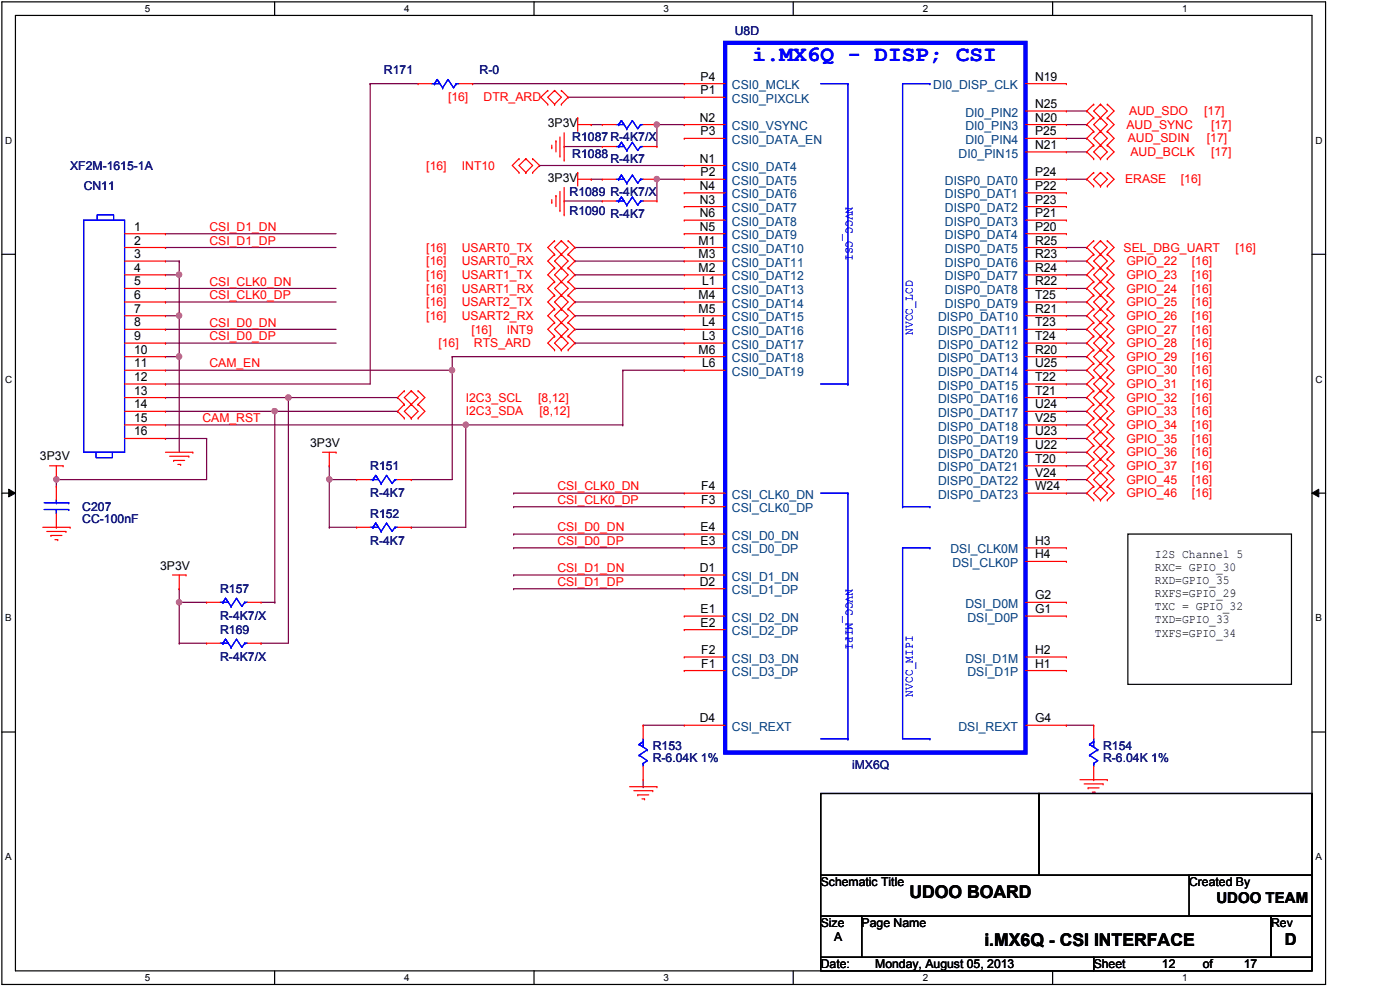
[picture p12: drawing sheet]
<svg xmlns="http://www.w3.org/2000/svg" width="297mm" height="210mm" viewBox="0 0 297 210" stroke-linecap="round" stroke-linejoin="round" font-family="sans-serif">
<path d="M.4 .4h280.8v208.4h-280.8zM3.3 3.3h275v202.6h-275z" fill="none" stroke="#000" stroke-width=".25"/>
<g fill="#fff">
<path d="M30.7 .7h1.2v2.3h-1.2z"/>
<path d="M30.7 206.2h1.2v2.4h-1.2z"/>
</g>
<path d="M58.3 .4v2.9M58.3 205.9v2.9" fill="none" stroke="#000" stroke-width=".25"/>
<g fill="#fff">
<path d="M85.7 .7h1.2v2.3h-1.2z"/>
<path d="M85.7 206.2h1.2v2.4h-1.2z"/>
</g>
<path d="M113.3 .4v2.9M113.3 205.9v2.9" fill="none" stroke="#000" stroke-width=".25"/>
<g fill="#fff">
<path d="M140.8 .7h1.1v2.3h-1.1z"/>
<path d="M140.8 206.2h1.1v2.4h-1.1z"/>
</g>
<path d="M168.3 .4v2.9M168.3 205.9v2.9" fill="none" stroke="#000" stroke-width=".25"/>
<g fill="#fff">
<path d="M195.7 .7h1.2v2.3h-1.2z"/>
<path d="M195.7 206.2h1.2v2.4h-1.2z"/>
</g>
<path d="M223.3 .4v2.9M223.3 205.9v2.9" fill="none" stroke="#000" stroke-width=".25"/>
<g fill="#fff">
<path d="M250.8 .7h1.1v2.3h-1.1z"/>
<path d="M250.8 206.2h1.1v2.4h-1.1z"/>
<path d="M1.1 28.6h1.5v2.3h-1.5z"/>
<path d="M279.1 28.6h1.4v2.3h-1.4z"/>
<path d="M1.1 79.3h1.5v2.3h-1.5z"/>
<path d="M279.1 79.3h1.4v2.3h-1.4z"/>
</g>
<path d="M.4 53.9h2.9M278.3 53.9h2.9" fill="none" stroke="#000" stroke-width=".25"/>
<g fill="#fff">
<path d="M1.1 129.9h1.4v2.4h-1.4z"/>
<path d="M279.1 129.9h1.3v2.4h-1.3z"/>
</g>
<path d="M.4 104.6h2.9M278.3 104.6h2.9" fill="none" stroke="#000" stroke-width=".25"/>
<path d="M1.8 103.8l1.5 .8-1.5 .8zM278.3 104.6l1.5-.8v1.6z" fill="#000"/>
<path d="M1.8 103.8l1.5 .8-1.5 .8zM278.3 104.6l1.5-.8v1.6z" fill="none" stroke="#000" stroke-width=".21"/>
<g fill="#fff">
<path d="M1.1 180.6h1.4v2.3h-1.4z"/>
<path d="M279.1 180.6h1.3v2.3h-1.3z"/>
</g>
<path d="M239.3 113.3h34.7v31.9h-34.7zM.4 155.3h2.9M278.3 155.3h2.9" fill="none" stroke="#000" stroke-width=".25"/>
<g fill="none" stroke="#800040" stroke-width=".25">
<path d="M226.2 23.5h4.3M226.2 26.4h4.3M226.2 29.3h4.3M226.2 32.2h4.3M230.5 23.5h.1M230.5 26.4h.1M230.5 29.3h.1M230.5 32.2h.1M38 75.7h.1M38 75.7v20.2M12 101.7h.1M12 101.7v1.5"/>
<path d="M109 104.6h.1M109 107.5h.1M109 113.3h.1M109 116.2h.1M109 104.6h36.2M109 107.5h36.2M109 113.3h36.2M109 116.2h36.2M109 122h.1M109 124.9h.1M109 122h36.2M109 124.9h36.2"/>
<path d="M136.4 153.8h.1M136.4 153.8h8.8M226.2 153.8h.1M226.2 153.8h5.8"/>
</g>
<circle cx="38" cy="75.6" r=".56" fill="#f0f"/>
<circle cx="38" cy="75.6" r=".56" fill="none" stroke="#f0f" stroke-width=".25"/>
<path d="M95.9 75.7h49.3M132.1 78.5h.1M132.1 78.5v11.6M132.1 78.5h13.1M145.2 75.7h.1M145.2 78.5h.1M35.1 90.1h63.7M69.9 98.8h.1M69.9 98.8v2.9M98.8 90.1h.1M69.9 101.7h.1M69.9 101.7h5.8" fill="none" stroke="#800040" stroke-width=".25"/>
<circle cx="69.9" cy="101.7" r=".56" fill="#f0f"/>
<circle cx="69.9" cy="101.7" r=".56" fill="none" stroke="#f0f" stroke-width=".25"/>
<path d="M98.8 90.1h.1M98.8 90.1v21.7h-11.5M69.9 111.8h.1M69.9 101.7h.1M69.9 111.8h5.8M69.9 101.7v10.1M87.3 111.8h.1" fill="none" stroke="#800040" stroke-width=".25"/>
<circle cx="98.8" cy="90.1" r=".56" fill="#f0f"/>
<circle cx="98.8" cy="90.1" r=".56" fill="none" stroke="#f0f" stroke-width=".25"/>
<path d="M95.9 78.5h.1M95.9 78.5v23.2h-8.6M98.8 90.1h33.3M132.1 90.1h.1M12 101.7h.1M12 101.7h31.8M87.3 101.7h.1" fill="none" stroke="#800040" stroke-width=".25"/>
<circle cx="11.9" cy="101.7" r=".56" fill="#f0f"/>
<circle cx="11.9" cy="101.7" r=".56" fill="none" stroke="#f0f" stroke-width=".25"/>
<path d="M35.1 78.5h60.8M95.9 78.5h.1M35.1 93h.1M35.1 93h8.7M35.1 87.3h23.2M35.1 84.3h26.1M43.8 93h.1M43.8 93v8.7M58.3 87.3h.1M61.2 84.3h.1" fill="none" stroke="#800040" stroke-width=".25"/>
<circle cx="95.9" cy="78.5" r=".56" fill="#f0f"/>
<circle cx="95.9" cy="78.5" r=".56" fill="none" stroke="#f0f" stroke-width=".25"/>
<g fill="none" stroke="#800040" stroke-width=".25">
<path d="M35.1 49.6h.1M35.1 52.5h.1M35.1 49.6h36.2M35.1 52.5h36.2M35.1 61.2h.1M35.1 64.1h.1M35.1 69.9h.1M35.1 72.8h.1M35.1 61.2h36.2M35.1 64.1h36.2M35.1 69.9h36.2M35.1 72.8h36.2"/>
<path d="M35.1 75.7h2.9M35.1 67h2.9M38 75.7h.1M38 67h.1M38 67v8.7M95.9 75.7h.1M95.9 75.7v2.8"/>
</g>
<circle cx="38" cy="66.9" r=".56" fill="#f0f"/>
<circle cx="38" cy="66.9" r=".56" fill="none" stroke="#f0f" stroke-width=".25"/>
<path d="M35.1 55.4h2.9M35.1 58.3h2.9M38 58.3h.1M38 55.4h.1M38 55.4v11.6" fill="none" stroke="#800040" stroke-width=".25"/>
<circle cx="38" cy="58.3" r=".56" fill="#f0f"/>
<circle cx="38" cy="58.3" r=".56" fill="none" stroke="#f0f" stroke-width=".25"/>
<g fill="none" stroke="#800040" stroke-width=".25">
<path d="M78.5 17.8h.1M78.5 17.8h10.2M78.5 17.8v63.7h-43.4M100.3 17.8h.1M100.3 17.8h44.9M114.5 35.1h.1M114.5 35.1h30.7M120.5 20.6h.1M120.5 20.6h24.7M125.4 38h.1M125.4 26.4h.1M125.4 38h2.4"/>
<path d="M125.4 26.4h2.4M139.4 26.4h5.8M145.2 26.4h.1M226.2 38h4.3M230.5 38h.1M122 55.4h.1M122 52.5h.1M122 58.3h.1M122 55.4h23.2M122 52.5h23.2M122 58.3h23.2M226.2 55.4h4.3"/>
<path d="M226.2 52.5h4.3M226.2 58.3h4.3M230.5 55.4h.1M230.5 58.3h.1M230.5 52.5h.1M122 61.2h.1M122 67h.1M122 64.1h.1M122 69.9h.1M122 72.8h.1M122 61.2h23.2M122 67h23.2"/>
<path d="M122 64.1h23.2M122 69.9h23.2M122 72.8h23.2M226.2 61.2h4.3M226.2 67h4.3M226.2 64.1h4.3M226.2 69.9h4.3M226.2 78.5h4.3M226.2 72.8h4.3M226.2 75.7h4.3M230.5 78.5h.1M230.5 72.8h.1"/>
<path d="M230.5 75.7h.1M230.5 67h.1M230.5 69.9h.1M230.5 61.2h.1M230.5 64.1h.1M35.1 81.5h.1M226.2 81.5h4.3M226.2 84.3h4.3M226.2 87.3h4.3M226.2 90.1h4.3M226.2 93h4.3M226.2 95.9h4.3"/>
<path d="M226.2 98.8h4.3M230.5 81.5h.1M230.5 84.3h.1M230.5 87.3h.1M230.5 90.1h.1M230.5 93h.1M230.5 95.9h.1M230.5 98.8h.1M226.2 101.7h4.3M226.2 104.6h4.3M230.5 101.7h.1M230.5 104.6h.1"/>
</g>
<circle cx="139.3" cy="26.4" r=".56" fill="#f0f"/>
<circle cx="139.3" cy="26.4" r=".56" fill="none" stroke="#f0f" stroke-width=".25"/>
<path d="M139.4 26.4h.1M139.4 38h.1M139.4 26.4v4.7M139.4 38v4.6M139.4 38h5.8" fill="none" stroke="#800040" stroke-width=".25"/>
<circle cx="139.3" cy="38" r=".56" fill="#f0f"/>
<circle cx="139.3" cy="38" r=".56" fill="none" stroke="#f0f" stroke-width=".25"/>
<path d="M119.7 31.1h.1M119.7 31.1h8.1M119.7 42.6h.1M119.7 42.6h8.1M38 124.9h.1M38 127.8h.1M38 124.9v2.9M38 127.8h5.8" fill="none" stroke="#800040" stroke-width=".25"/>
<circle cx="38" cy="127.8" r=".56" fill="#f0f"/>
<circle cx="38" cy="127.8" r=".56" fill="none" stroke="#f0f" stroke-width=".25"/>
<path d="M58.3 87.3h.1M58.3 87.3v40.5M38 136.4h.1M38 127.8h.1M38 136.4h5.8M38 127.8v8.6M55.4 127.8h2.9M58.3 127.8h.1" fill="none" stroke="#800040" stroke-width=".25"/>
<circle cx="58.3" cy="87.2" r=".56" fill="#f0f"/>
<circle cx="58.3" cy="87.2" r=".56" fill="none" stroke="#f0f" stroke-width=".25"/>
<path d="M58.3 87.3h26M61.2 84.3h.1M61.2 84.3v52.1h-5.8M84.3 87.3h.1M55.4 136.4h.1" fill="none" stroke="#800040" stroke-width=".25"/>
<circle cx="61.2" cy="84.3" r=".56" fill="#f0f"/>
<circle cx="61.2" cy="84.3" r=".56" fill="none" stroke="#f0f" stroke-width=".25"/>
<path d="M61.2 84.3h23.1M84.3 84.3h.1M136.4 166.9h.1M136.4 165.4v1.5" fill="none" stroke="#800040" stroke-width=".25"/>
<g fill="none" stroke="#f00" stroke-width=".25">
<path d="M88.7 17.8h.1M88.7 17.8h2.9M97.4 17.8h2.9M100.3 17.8h.1M116.2 19.2h.1M116.2 19.2l-1.5 1.4 1.5 1.5M117.6 19.2h.1M117.6 19.2l1.5 1.4-1.5 1.5M117.6 19.2l-1.4 1.4 1.4 1.5M119.1 19.2h.1M119.1 19.2l1.4 1.4-1.4 1.5M145.2 17.8h.1"/>
<path d="M145.2 17.8h8.6M217.5 17.8h8.7M226.2 17.8h.1M110.1 33.7h.1M110.1 36.6h.1M110.1 33.7l-1.4 1.4 1.4 1.5M111.6 36.6h.1M111.6 33.7h.1M111.6 33.7l1.4 1.4-1.4 1.5M111.6 33.7l-1.5 1.4 1.5 1.5M113 33.7h.1M113 36.6h.1"/>
<path d="M113 33.7l1.5 1.4-1.5 1.5M116.2 22.1h.1M117.1 31.3h.1M117.1 30.8v.5M117.6 22.1h.1M117.9 29.9h.1M117.9 29.9v2.3M118.8 33.1h.1M118.8 29.1v4M119.1 22.1h.1M119.7 34h.1M119.7 28.2v5.8"/>
<path d="M119.7 39.8v5.8M122.6 36.6h.1M122.6 25h.1M122.6 38h2.8M122.6 25v2.9M122.6 36.6v2.9M122.6 26.4h2.8M125.4 38h.1M125.4 26.4h.1M127.8 26.4h.1M127.8 31.1h.1M127.8 38h.1"/>
<path d="M127.8 38h2.9M127.8 26.4h2.9M127.8 31.1h2.9M136.4 38h3M136.4 26.4h3M136.4 31.1h3M139.4 26.4h.1M139.4 31.1h.1M139.4 38h.1M145.2 20.6h.1M145.2 26.4h.1M145.2 29.3h.1"/>
<path d="M145.2 35.1h.1M145.2 38h.1M145.2 38h8.6M145.2 26.4h8.6M145.2 20.6h8.6M145.2 29.3h8.6M145.2 35.1h8.6M217.5 38h8.7M217.5 26.4h8.7M217.5 29.3h8.7M217.5 23.5h8.7M217.5 32.2h8.7"/>
<path d="M226.2 23.5h.1M226.2 26.4h.1M226.2 29.3h.1M226.2 32.2h.1M226.2 38h.1M232 27.9h.1M232 30.8h.1M232 33.7h.1M232 25h.1M232 22.1h.1M232 36.6h.1M232 39.5h.1"/>
<path d="M232 27.9l-1.5 1.4 1.5 1.5M232 30.8l-1.5 1.4 1.5 1.5M232 25l-1.5 1.4 1.5 1.5M232 22.1l-1.5 1.4 1.5 1.5M232 36.6l-1.5 1.4 1.5 1.5M233.5 30.8h.1M233.5 27.9h.1M233.5 33.7h.1M233.5 25h.1M233.5 22.1h.1M233.5 39.5h.1M233.5 36.6h.1"/>
<path d="M233.5 27.9l-1.5 1.4 2.9 2.9-1.4 1.5M233.5 27.9l1.4 1.4-2.9 2.9 1.5 1.5M233.5 22.1l1.4 1.4-2.9 2.9 1.5 1.5M233.5 22.1l-1.5 1.4 2.9 2.9-1.4 1.5M233.5 36.6l-1.5 1.4 1.5 1.5M233.5 36.6l1.4 1.4-1.4 1.5M234.9 27.9h.1M234.9 30.8h.1M234.9 33.7h.1M234.9 25h.1M234.9 22.1h.1M234.9 36.6h.1"/>
<path d="M234.9 39.5h.1M234.9 22.1l1.4 1.4-1.4 1.5M234.9 27.9l1.4 1.4-1.4 1.5M234.9 30.8l1.4 1.4-1.4 1.5M234.9 25l1.4 1.4-1.4 1.5M234.9 36.6l1.4 1.4-1.4 1.5M26.4 49.6h8.7M26.4 52.5h8.7M26.4 55.4h8.7M26.4 58.3h8.7M35.1 49.6h.1M35.1 52.5h.1"/>
<path d="M35.1 55.4h.1M35.1 58.3h.1M117.1 42.9h.1M117.1 42.3v.6M117.6 53.9h.1M117.6 56.8h.1M117.6 51.1h.1M117.6 59.7h.1M117.6 59.7l-1.4 1.5 1.4 1.4M117.6 53.9l-1.4 1.5 1.4 1.4M117.6 51.1l-1.4 1.4 1.4 1.4M117.6 56.8l-1.4 1.5 1.4 1.4"/>
<path d="M117.9 41.5h.1M117.9 41.5v2.3M118.8 44.7h.1M118.8 40.6v4.1M119.1 56.8h.1M119.1 53.9h.1M119.1 51.1h.1M119.1 59.7h.1M119.1 51.1l1.4 1.4-2.9 2.9 1.5 1.4M119.1 51.1l-1.5 1.4 2.9 2.9-1.4 1.4M119.1 56.8l-1.5 1.5 2.9 2.9-2.9 2.9 1.5 1.4M119.1 56.8l1.4 1.5-2.9 2.9 1.5 1.4"/>
<path d="M119.7 45.6h.1M120.5 53.9h.1M120.5 56.8h.1M120.5 51.1h.1M120.5 59.7h.1M120.5 51.1l1.5 1.4-1.5 1.4M120.5 53.9l1.5 1.5-1.5 1.4M120.5 59.7l1.5 1.5-1.5 1.4M120.5 56.8l1.5 1.5-1.5 1.4M127.8 42.6h.1M127.8 42.6h2.9M136.4 42.6h3"/>
<path d="M139.4 42.6h.1M145.2 40.9h.1M145.2 43.8h.1M145.2 46.7h.1M145.2 49.6h.1M145.2 52.5h.1M145.2 55.4h.1M145.2 58.3h.1M145.2 49.6h8.6M145.2 52.5h8.6M145.2 55.4h8.6M145.2 58.3h8.6"/>
<path d="M145.2 40.9h8.6M145.2 43.8h8.6M145.2 46.7h8.6M217.5 49.6h8.7M217.5 52.5h8.7M217.5 55.4h8.7M217.5 58.3h8.7M217.5 40.9h8.7M217.5 43.8h8.7M217.5 46.7h8.7M226.2 40.9h.1M226.2 43.8h.1"/>
<path d="M226.2 46.7h.1M226.2 49.6h.1M226.2 52.5h.1M226.2 55.4h.1M226.2 58.3h.1M232 53.9h.1M232 56.8h.1M232 59.7h.1M232 51.1h.1M232 53.9l-1.5 1.5 1.5 1.4M232 56.8l-1.5 1.5 1.5 1.4M232 59.7l-1.5 1.5 1.5 1.4"/>
<path d="M232 51.1l-1.5 1.4 1.5 1.4M233.5 56.8h.1M233.5 53.9h.1M233.5 59.7h.1M233.5 51.1h.1M233.5 51.1l1.4 1.4-2.9 2.9 1.5 1.4M233.5 51.1l-1.5 1.4 2.9 2.9-1.4 1.4M233.5 56.8l-1.5 1.5 2.9 2.9-2.9 2.9 1.5 1.4M233.5 56.8l1.4 1.5-2.9 2.9 2.9 2.9-1.4 1.4M234.9 53.9h.1M234.9 56.8h.1M234.9 59.7h.1"/>
<path d="M234.9 51.1h.1M234.9 53.9l1.4 1.5-1.4 1.4M234.9 51.1l1.4 1.4-1.4 1.4M234.9 56.8l1.4 1.5-1.4 1.4M234.9 59.7l1.4 1.5-1.4 1.4M26.4 61.2h8.7M26.4 64.1h8.7M26.4 67h8.7M26.4 69.9h8.7M26.4 72.8h8.7M26.4 75.7h8.7M26.4 78.5h8.7"/>
<path d="M35.1 61.2h.1M35.1 64.1h.1M35.1 67h.1M35.1 69.9h.1M35.1 72.8h.1M35.1 75.7h.1M35.1 78.5h.1M117.6 62.6h.1M117.6 65.5h.1M117.6 68.4h.1M117.6 71.3h.1M117.6 74.2h.1"/>
<path d="M117.6 62.6l-1.4 1.5 1.4 1.4M117.6 65.5l-1.4 1.5 1.4 1.4M117.6 68.4l-1.4 1.5 1.4 1.4M117.6 71.3l-1.4 1.5 1.4 1.4M119.1 62.6h.1M119.1 68.4h.1M119.1 65.5h.1M119.1 71.3h.1M119.1 74.2h.1M119.1 65.5l1.4 1.5-2.9 2.9 1.5 1.4M119.1 65.5l-1.5 1.5 2.9 2.9-1.4 1.4M119.1 62.6l1.4 1.5-1.4 1.4"/>
<path d="M119.1 71.3l1.4 1.5-1.4 1.4M119.1 71.3l-1.5 1.5 1.5 1.4M120.5 62.6h.1M120.5 65.5h.1M120.5 68.4h.1M120.5 71.3h.1M120.5 74.2h.1M120.5 65.5l1.5 1.5-1.5 1.4M120.5 62.6l1.5 1.5-1.5 1.4M120.5 68.4l1.5 1.5-1.5 1.4M120.5 71.3l1.5 1.5-1.5 1.4M145.2 61.2h.1"/>
<path d="M145.2 64.1h.1M145.2 67h.1M145.2 69.9h.1M145.2 72.8h.1M145.2 75.7h.1M145.2 78.5h.1M145.2 61.2h8.6M145.2 64.1h8.6M145.2 67h8.6M145.2 69.9h8.6M145.2 72.8h8.6M145.2 75.7h8.6"/>
<path d="M145.2 78.5h8.6M217.5 61.2h8.7M217.5 64.1h8.7M217.5 67h8.7M217.5 69.9h8.7M217.5 72.8h8.7M217.5 75.7h8.7M217.5 78.5h8.7M226.2 61.2h.1M226.2 64.1h.1M226.2 67h.1M226.2 69.9h.1"/>
<path d="M226.2 72.8h.1M226.2 75.7h.1M226.2 78.5h.1M232 77.1h.1M232 71.3h.1M232 74.2h.1M232 65.5h.1M232 68.4h.1M232 62.6h.1M232 77.1l-1.5 1.4 1.5 1.5M232 71.3l-1.5 1.5 1.5 1.4M232 74.2l-1.5 1.5 1.5 1.4"/>
<path d="M232 65.5l-1.5 1.5 1.5 1.4M232 68.4l-1.5 1.5 1.5 1.4M232 62.6l-1.5 1.5 1.5 1.4M233.5 77.1h.1M233.5 74.2h.1M233.5 71.3h.1M233.5 68.4h.1M233.5 65.5h.1M233.5 62.6h.1M233.5 71.3l-1.5 1.5 2.9 2.9-2.9 2.8 1.5 1.5M233.5 71.3l1.4 1.5-2.9 2.9 2.9 2.8-1.4 1.5M233.5 65.5l-1.5 1.5 2.9 2.9-1.4 1.4"/>
<path d="M233.5 65.5l1.4 1.5-2.9 2.9 1.5 1.4M234.9 77.1h.1M234.9 71.3h.1M234.9 74.2h.1M234.9 65.5h.1M234.9 68.4h.1M234.9 62.6h.1M234.9 77.1l1.4 1.4-1.4 1.5M234.9 71.3l1.4 1.5-1.4 1.4M234.9 74.2l1.4 1.5-1.4 1.4M234.9 65.5l1.4 1.5-1.4 1.4M234.9 68.4l1.4 1.5-1.4 1.4"/>
<path d="M234.9 62.6l1.4 1.5-1.4 1.4M10.5 98.8h2.9M12 98.8v2.9M13.4 98.8h.1M26.4 81.5h8.7M26.4 84.3h8.7M26.4 87.3h8.7M26.4 90.1h8.7M26.4 93h8.7M35.1 81.5h.1M35.1 84.3h.1M35.1 87.3h.1"/>
<path d="M35.1 90.1h.1M35.1 93h.1M35.1 95.9h5.8M36 96.8h4.1M36.8 97.7h.1M36.8 97.7h2.4M37.7 98.5h.6M38.3 98.5h.1M40.1 96.8h.1M40.9 95.9h.1M68.4 95.9h2.9M69.9 98.8h.1"/>
<path d="M69.9 95.9v2.9M71.3 95.9h.1M85.8 82.9h.1M85.8 85.8h.1M85.8 88.7h.1M85.8 82.9l-1.5 1.4 1.5 1.5M85.8 85.8l-1.5 1.5 1.5 1.4M87.3 85.8h.1M87.3 82.9h.1M87.3 88.7h.1M87.3 82.9l-1.5 1.4 1.5 1.5M87.3 82.9l1.4 1.4-2.9 3 1.5 1.4"/>
<path d="M87.3 85.8l1.4 1.5-1.4 1.4M88.7 82.9h.1M88.7 85.8h.1M88.7 88.7h.1M88.7 82.9l1.4 1.4-1.4 1.5M88.7 85.8l1.4 1.5-1.4 1.4M217.5 98.8h8.7M217.5 95.9h8.7M217.5 81.5h8.7M217.5 84.3h8.7M217.5 87.3h8.7M217.5 90.1h8.7"/>
<path d="M217.5 93h8.7M226.2 81.5h.1M226.2 84.3h.1M226.2 87.3h.1M226.2 90.1h.1M226.2 93h.1M226.2 95.9h.1M226.2 98.8h.1M232 80h.1M232 82.9h.1M232 85.8h.1M232 88.7h.1"/>
<path d="M232 91.6h.1M232 94.5h.1M232 97.4h.1M232 80l-1.5 1.5 1.5 1.4M232 85.8l-1.5 1.5 1.5 1.4M232 82.9l-1.5 1.4 1.5 1.5M232 88.7l-1.5 1.4 1.5 1.5M232 91.6l-1.5 1.4 1.5 1.5M232 94.5l-1.5 1.4 1.5 1.5M232 97.4l-1.5 1.4 1.5 1.5M233.5 80h.1M233.5 82.9h.1"/>
<path d="M233.5 85.8h.1M233.5 88.7h.1M233.5 91.6h.1M233.5 94.5h.1M233.5 97.4h.1M233.5 80l-1.5 1.5 2.9 2.8-1.4 1.5M233.5 80l1.4 1.5-2.9 2.8 1.5 1.5M233.5 85.8l-1.5 1.5 2.9 2.8-2.9 2.9 1.5 1.5M233.5 85.8l1.4 1.5-2.9 2.8 2.9 2.9-1.4 1.5M233.5 94.5l-1.5 1.4 2.9 2.9-1.4 1.5M233.5 94.5l1.4 1.4-2.9 2.9 1.5 1.5M234.9 80h.1"/>
<path d="M234.9 82.9h.1M234.9 85.8h.1M234.9 88.7h.1M234.9 91.6h.1M234.9 94.5h.1M234.9 97.4h.1M234.9 82.9l1.4 1.4-1.4 1.5M234.9 80l1.4 1.5-1.4 1.4M234.9 85.8l1.4 1.5-1.4 1.4M234.9 88.7l1.4 1.4-1.4 1.5M234.9 91.6l1.4 1.4-1.4 1.5M234.9 94.5l1.4 1.4-1.4 1.5"/>
<path d="M234.9 97.4l1.4 1.4-1.4 1.5M9.1 111.8h5.8M9.9 112.7h4.1M10.8 113.6h.1M10.8 113.6h2.3M11.7 114.5h.5M12 101.7h.1M12 103.2h.1M12 111.8h.1M12 103.2v2.9M12 109v2.8M12.2 114.5h.1"/>
<path d="M14 112.7h.1M14.9 111.8h.1M75.7 101.7h.1M75.7 111.8h.1M75.7 111.8h2.8M75.7 101.7h2.8M84.3 111.8h3M84.3 101.7h3M87.3 101.7h.1M87.3 111.8h.1M145.2 104.6h.1M145.2 107.5h.1"/>
<path d="M145.2 113.3h.1M145.2 116.2h.1M145.2 104.6h8.6M145.2 107.5h8.6M145.2 113.3h8.6M145.2 116.2h8.6M217.5 101.7h8.7M217.5 104.6h8.7M217.5 116.2h8.7M217.5 119.1h8.7M226.2 101.7h.1M226.2 104.6h.1"/>
<path d="M226.2 116.2h.1M226.2 119.1h.1M232 100.3h.1M232 103.2h.1M232 106.1h.1M232 100.3l-1.5 1.4 1.5 1.5M232 103.2l-1.5 1.4 1.5 1.5M233.5 100.3h.1M233.5 103.2h.1M233.5 106.1h.1M233.5 100.3l-1.5 1.4 2.9 2.9-1.4 1.5M233.5 100.3l1.4 1.4-2.9 2.9 1.5 1.5"/>
<path d="M234.9 100.3h.1M234.9 103.2h.1M234.9 106.1h.1M234.9 100.3l1.4 1.4-1.4 1.5M234.9 103.2l1.4 1.4-1.4 1.5M36.6 122h2.9M38 124.9h.1M38 122v2.9M39.5 122h.1M43.8 127.8h.1M43.8 136.4h.1M43.8 127.8h2.9"/>
<path d="M43.8 136.4h2.9M52.5 127.8h2.9M52.5 136.4h2.9M55.4 127.8h.1M55.4 136.4h.1M145.2 122h.1M145.2 124.9h.1M145.2 130.7h.1M145.2 133.6h.1M145.2 139.4h.1M145.2 122h8.6M145.2 124.9h8.6"/>
<path d="M145.2 130.7h8.6M145.2 133.6h8.6M145.2 139.4h8.6M217.5 127.8h8.7M217.5 130.7h8.7M217.5 139.4h8.7M226.2 127.8h.1M226.2 130.7h.1M226.2 139.4h.1M136.4 153.8h.1M136.4 153.8v2.9M145.2 142.2h.1"/>
<path d="M145.2 153.8h.1M145.2 142.2h8.6M145.2 153.8h8.6M217.5 142.2h8.7M217.5 153.8h8.7M226.2 142.2h.1M226.2 153.8h.1M232 153.8h.1M232 153.8v2.9M133.6 166.9h5.8M134.5 167.7h4M135.3 168.6h.1"/>
<path d="M135.3 168.6h2.3M136.2 169.5h.5M136.4 165.4h.1M136.4 162.5v2.9M136.7 169.5h.1M138.5 167.7h.1M139.4 166.9h.1M229.1 165.4h5.8M230 166.3h4M230.8 167.1h.1M230.8 167.1h2.4M231.7 168h.6"/>
<path d="M232 165.4h.1M232 162.5v2.9M232.3 168h.1M234 166.3h.1M234.9 165.4h.1"/>
</g>
<path d="M174.1 168.3h46.3v17.4h-46.3zM220.4 168.3h57.9v17.4h-57.9zM174.1 185.7h104.2v8.7h-104.2zM174.1 194.4h8.7v8.7h-8.7zM182.8 194.4h86.9v8.7h-86.9zM252.3 185.7h26v8.7h-26zM269.7 194.4h8.6v8.7h-8.6zM174.1 203.1h57.9v2.8h-57.9zM232 203.1h46.3v2.8h-46.3z" fill="none" stroke="#000" stroke-width=".25"/>
<g fill="none" stroke="#00f" stroke-width=".25">
<path d="M91.6 17.8h.6M92.2 17.8h.1M92.8 16.9l.5 .9h-1.1zM92.8 16.9h.1M92.8 16.9l1.1 1.7M92.8 16.9l-.6 .9M93.9 18.6h.1M95 16.9h.1M95 16.9l1.2 1.7 .6-.8M95 16.9l-1.1 1.7M96.8 17.8h.1M96.8 17.8h.6"/>
<path d="M174.1 17.8h5.8M179.9 17.8h.1M179.9 17.8v63.7M197.3 17.8h.1M197.3 17.8h-5.8v89.7M130.7 26.4h.5M130.7 31.1h.5M130.7 38h.5M131.2 26.4h.1M131.2 31.1h.1M131.2 38h.1M131.8 25.6l.6 .8h-1.2z"/>
<path d="M131.8 30.2l.6 .9h-1.2zM131.8 37.1l.6 .9h-1.2zM131.8 25.6h.1M131.8 30.2h.1M131.8 37.1h.1M131.8 25.6l1.2 1.7M131.8 25.6l-.6 .8M131.8 30.2l1.2 1.7M131.8 30.2l-.6 .9M131.8 37.1l1.2 1.8M131.8 37.1l-.6 .9M133 27.3h.1"/>
<path d="M133 31.9h.1M133 38.9h.1M134.2 25.6h.1M134.2 30.2h.1M134.2 37.1h.1M134.2 25.6l1.1 1.7 .6-.9M134.2 25.6l-1.2 1.7M134.2 30.2l1.1 1.7 .6-.8M134.2 30.2l-1.2 1.7M134.2 37.1l1.1 1.8 .6-.9M134.2 37.1l-1.2 1.8M135.9 26.4h.1"/>
<path d="M135.9 31.1h.1M135.9 38h.1M135.9 26.4h.5M135.9 31.1h.5M135.9 38h.5M17.8 46.7h8.6v49.2h-8.6zM20.6 46.7v-1.1h3.5v1.1M130.7 42.6h.5M131.2 42.6h.1M131.8 41.8l.6 .8h-1.2zM131.8 41.8h.1M131.8 41.8l1.2 1.7"/>
<path d="M131.8 41.8l-.6 .8M133 43.5h.1M134.2 41.8h.1M134.2 41.8l1.1 1.7 .6-.9M134.2 41.8l-1.2 1.7M135.9 42.6h.1M135.9 42.6h.5M20.4 95.9v1.2h3.4v-1.2M174.1 81.5h5.8M179.9 81.5h.1M9.4 108.1h5.2M9.4 106.6h5.2"/>
<path d="M12 106.6h.1M12 108.1h.1M12 106.1v.5M12 108.1v.9M14.6 108.1h.1M14.6 106.6h.1M78.5 101.7h.6M78.5 111.8h.6M79.1 101.7h.1M79.1 111.8h.1M79.7 100.8l.6 .9h-1.2zM79.7 111l.6 .8h-1.2z"/>
<path d="M79.7 100.8h.1M79.7 111h.1M79.7 100.8l1.2 1.8M79.7 100.8l-.6 .9M79.7 111l1.2 1.7M79.7 111l-.6 .8M80.9 102.6h.1M80.9 112.7h.1M82 100.8h.1M82 111h.1M82 100.8l1.2 1.8 .6-.9M82 100.8l-1.1 1.8"/>
<path d="M82 111l1.2 1.7 .6-.9M82 111l-1.1 1.7M83.8 101.7h.1M83.8 111.8h.1M83.8 101.7h.5M83.8 111.8h.5M174.1 104.6h5.8M179.9 104.6h.1M179.9 104.6v52.1M191.5 107.5h.1M191.5 116.2h.1M191.5 116.2v40.5h5.8"/>
<path d="M191.5 107.5h5.8M191.5 116.2h5.8M197.3 107.5h.1M197.3 116.2h.1M46.7 127.8h.6M46.7 136.4h.6M47.3 127.8h.1M47.3 136.4h.1M47.8 126.9l.6 .9h-1.1zM47.8 135.6l.6 .8h-1.1zM47.8 126.9h.1M47.8 135.6h.1"/>
<path d="M47.8 126.9l1.2 1.8M47.8 126.9l-.5 .9M47.8 135.6l1.2 1.7M47.8 135.6l-.5 .8M49 128.7h.1M49 137.3h.1M50.2 126.9h.1M50.2 135.6h.1M50.2 126.9l1.1 1.8 .6-.9M50.2 126.9l-1.2 1.8M50.2 135.6l1.1 1.7 .6-.9M50.2 135.6l-1.2 1.7"/>
<path d="M51.9 127.8h.1M51.9 136.4h.1M51.9 127.8h.6M51.9 136.4h.6M135.6 157.9l.8-.6v1.2zM135.6 157.9h.1M135.6 157.9l1.7 1.1M136.4 157.3h.1M136.4 156.7v.6M136.4 157.3l-.8 .6M137.3 159h.1M137.3 159l-1.7 1.2"/>
<path d="M174.1 156.7h5.8M179.9 156.7h.1M197.3 156.7h.1M231.1 157.9l.9-.6v1.2zM231.1 157.9h.1M231.1 157.9l1.8 1.1M232 157.3h.1M232 156.7v.6M232 157.3l-.9 .6M232.9 159h.1M232.9 159l-1.8 1.2M135.6 160.2h.1"/>
<path d="M135.6 160.2l1.7 1.2-.9 .5M136.4 161.9h.1M136.4 161.9v.6M231.1 160.2h.1M231.1 160.2l1.8 1.2-.9 .5M232 161.9h.1M232 161.9v.6"/>
</g>
<path d="M153.8 9.1h63.7v150.5h-63.7z" fill="none" stroke="#00f" stroke-width=".85"/>
<circle cx="38" cy="75.6" r=".56" fill="#f0f"/>
<circle cx="38" cy="75.6" r=".56" fill="none" stroke="#f0f" stroke-width=".25"/>
<circle cx="69.9" cy="101.7" r=".56" fill="#f0f"/>
<circle cx="69.9" cy="101.7" r=".56" fill="none" stroke="#f0f" stroke-width=".25"/>
<circle cx="98.8" cy="90.1" r=".56" fill="#f0f"/>
<circle cx="98.8" cy="90.1" r=".56" fill="none" stroke="#f0f" stroke-width=".25"/>
<circle cx="11.9" cy="101.7" r=".56" fill="#f0f"/>
<circle cx="11.9" cy="101.7" r=".56" fill="none" stroke="#f0f" stroke-width=".25"/>
<circle cx="95.9" cy="78.5" r=".56" fill="#f0f"/>
<circle cx="95.9" cy="78.5" r=".56" fill="none" stroke="#f0f" stroke-width=".25"/>
<circle cx="38" cy="66.9" r=".56" fill="#f0f"/>
<circle cx="38" cy="66.9" r=".56" fill="none" stroke="#f0f" stroke-width=".25"/>
<circle cx="38" cy="58.3" r=".56" fill="#f0f"/>
<circle cx="38" cy="58.3" r=".56" fill="none" stroke="#f0f" stroke-width=".25"/>
<circle cx="139.3" cy="26.4" r=".56" fill="#f0f"/>
<circle cx="139.3" cy="26.4" r=".56" fill="none" stroke="#f0f" stroke-width=".25"/>
<circle cx="139.3" cy="38" r=".56" fill="#f0f"/>
<circle cx="139.3" cy="38" r=".56" fill="none" stroke="#f0f" stroke-width=".25"/>
<circle cx="38" cy="127.8" r=".56" fill="#f0f"/>
<circle cx="38" cy="127.8" r=".56" fill="none" stroke="#f0f" stroke-width=".25"/>
<circle cx="58.3" cy="87.2" r=".56" fill="#f0f"/>
<circle cx="58.3" cy="87.2" r=".56" fill="none" stroke="#f0f" stroke-width=".25"/>
<circle cx="61.2" cy="84.3" r=".56" fill="#f0f"/>
<circle cx="61.2" cy="84.3" r=".56" fill="none" stroke="#f0f" stroke-width=".25"/>
<text font-size="4.6" fill="#00f" x="159.6" y="12.9">i.MX6Q - DISP; CSI</text>
<g font-size="3.7">
<text x="192.9" y="190.6">UDOO BOARD</text>
<text x="208.8" y="200.7">i.MX6Q - CSI INTERFACE</text>
</g>
<text font-size="3.5" x="272.5" y="200.5">D</text>
<text font-size="3.2" x="258.1" y="191.6">UDOO TEAM</text>
<g font-size="2.6" fill="#000080">
<text x="155.9" y="7.3">U8D</text>
<text x="81.5" y="15.7">R171</text>
<text x="101.7" y="15.7">R-0</text>
<text x="121.4" y="29.9">R1087 R-4K7/X</text>
<text x="14.9" y="36">XF2M-1615-1A</text>
<text x="121.4" y="33.4">R1088</text>
<text x="129.5" y="34.6">R-4K7</text>
<text x="17.8" y="40.4">CN11</text>
<text x="120.8" y="41.5">R1089 R-4K7/X</text>
<text x="120.8" y="45.6">R1090 R-4K7</text>
<text x="78.5" y="99.7">R151</text>
<text x="78.5" y="105.5">R-4K7</text>
<text x="17.5" y="108.4">C207</text>
<text x="17.5" y="111">CC-100nF</text>
<text x="78.5" y="109.8">R152</text>
<text x="78.5" y="115.6">R-4K7</text>
<text x="46.7" y="125.8">R157</text>
<text x="46.7" y="131.5">R-4K7/X</text>
<text x="46.7" y="134.5">R169</text>
<text x="46.7" y="140.3">R-4K7/X</text>
<text x="138.5" y="159">R153</text>
<text x="138.5" y="161.7">R-6.04K 1%</text>
<text x="234" y="159">R154</text>
<text x="234" y="161.7">R-6.04K 1%</text>
<text x="180.8" y="163.1">iMX6Q</text>
</g>
<g font-size="2.6">
<text x="148.6" y="17.1">P4</text>
<text x="219.6" y="17.1">N19</text>
<text x="148.6" y="20">P1</text>
<text x="219.6" y="22.9">N25</text>
<text x="116.2" y="27">3P3V</text>
<text x="148.5" y="25.8">N2</text>
<text x="148.6" y="28.7">P3</text>
<text x="219.6" y="25.8">N20</text>
<text x="219.6" y="28.7">P25</text>
<text x="148.5" y="34.5">N1</text>
<text x="219.6" y="31.6">N21</text>
<text x="116.2" y="38.6">3P3V</text>
<text x="148.5" y="40.3">N4</text>
<text x="148.6" y="37.4">P2</text>
<text x="219.6" y="37.4">P24</text>
<text x="219.6" y="40.3">P22</text>
<text x="148.5" y="43.2">N3</text>
<text x="148.5" y="46.1">N6</text>
<text x="219.6" y="43.2">P23</text>
<text x="219.6" y="46.1">P21</text>
<text x="28.5" y="48.9">1</text>
<text x="28.5" y="51.9">2</text>
<text x="148.2" y="51.9">M1</text>
<text x="148.5" y="48.9">N5</text>
<text x="219.6" y="48.9">P20</text>
<text x="219.6" y="51.9">R25</text>
<text x="28.5" y="54.7">3</text>
<text x="28.5" y="57.7">4</text>
<text x="148.2" y="54.7">M3</text>
<text x="148.2" y="57.7">M2</text>
<text x="219.6" y="54.7">R23</text>
<text x="219.6" y="57.7">R24</text>
<text x="28.5" y="60.5">5</text>
<text x="28.5" y="63.4">6</text>
<text x="148.2" y="63.4">M4</text>
<text x="148.9" y="60.5">L1</text>
<text x="219.6" y="60.5">R22</text>
<text x="219.6" y="63.4">T25</text>
<text x="28.5" y="66.3">7</text>
<text x="28.5" y="69.2">8</text>
<text x="148.2" y="66.3">M5</text>
<text x="148.9" y="69.2">L4</text>
<text x="219.6" y="66.3">R21</text>
<text x="219.6" y="69.2">T23</text>
<text x="28.5" y="72.1">9</text>
<text x="28.5" y="75">10</text>
<text x="28.5" y="77.9">11</text>
<text x="148.2" y="75">M6</text>
<text x="148.9" y="72.1">L3</text>
<text x="148.9" y="77.9">L6</text>
<text x="219.6" y="72.1">T24</text>
<text x="219.6" y="75">R20</text>
<text x="219.6" y="77.9">U25</text>
<text x="28.5" y="80.8">12</text>
<text x="28.5" y="83.7">13</text>
<text x="219.6" y="80.8">T22</text>
<text x="219.6" y="83.7">T21</text>
<text x="28.5" y="86.6">14</text>
<text x="28.5" y="89.5">15</text>
<text x="219.6" y="86.6">U24</text>
<text x="219.6" y="89.5">V25</text>
<text x="28.5" y="92.4">16</text>
<text x="65.8" y="94.8">3P3V</text>
<text x="219.6" y="92.4">U23</text>
<text x="219.6" y="95.3">U22</text>
<text x="8.5" y="97.7">3P3V</text>
<text x="219.6" y="98.2">T20</text>
<text x="219.6" y="101.1">V24</text>
<text x="148.8" y="104">F4</text>
<text x="148.8" y="106.9">F3</text>
<text x="219.6" y="104">W24</text>
<text x="148.6" y="112.7">E4</text>
<text x="148.6" y="115.6">E3</text>
<text x="219.6" y="115.6">H3</text>
<text x="219.6" y="118.5">H4</text>
<text x="245" y="118.3">I2S Channel 5</text>
<text x="34" y="120.8">3P3V</text>
<text x="148.5" y="121.3">D1</text>
<text x="148.5" y="124.3">D2</text>
<text x="245" y="121.1">RXC= GPIO_30</text>
<text x="245" y="123.9">RXD=GPIO_35</text>
<text x="148.6" y="130.1">E1</text>
<text x="219.6" y="127.1">G2</text>
<text x="219.6" y="130.1">G1</text>
<text x="245" y="126.7">RXFS=GPIO_29</text>
<text x="245" y="129.5">TXC = GPIO_32</text>
<text x="148.6" y="132.9">E2</text>
<text x="245" y="132.3">TXD=GPIO_33</text>
<text x="245" y="135">TXFS=GPIO_34</text>
<text x="148.8" y="138.7">F2</text>
<text x="148.8" y="141.6">F1</text>
<text x="219.6" y="138.7">H2</text>
<text x="219.6" y="141.6">H1</text>
<text x="148.5" y="153.2">D4</text>
<text x="219.6" y="153.2">G4</text>
<text x="174.1" y="188">Schematic Title</text>
<text x="252.3" y="188">Created By</text>
<text x="174.1" y="196.7">Size</text>
<text x="182.8" y="196.7">Page Name</text>
<text x="269.7" y="196.7">Rev</text>
<text x="177" y="199.6">A</text>
<text x="174.1" y="205.4">Date:</text>
<text x="185.7" y="205.4">Monday, August 05, 2013</text>
<text x="232" y="205.4">Sheet</text>
<text x="246.5" y="205.4">12</text>
<text x="255.2" y="205.4">of</text>
<text x="263.9" y="205.4">17</text>
</g>
<g font-size="2.6" fill="#f00">
<text x="95" y="21.5">[16]</text>
<text x="102.6" y="21.5">DTR_ARD</text>
<text x="239" y="27.3">AUD_SYNC</text>
<text x="239.5" y="24.4">AUD_SDO</text>
<text x="255.5" y="24.4">[17]</text>
<text x="256.9" y="27.3">[17]</text>
<text x="90.4" y="36">[16]</text>
<text x="98" y="36">INT10</text>
<text x="239.3" y="30.2">AUD_SDIN</text>
<text x="239.8" y="33.1">AUD_BCLK</text>
<text x="256" y="30.2">[17]</text>
<text x="256.9" y="33.1">[17]</text>
<text x="238.7" y="38.9">ERASE</text>
<text x="250.5" y="38.9">[16]</text>
<text x="44.4" y="49">CSI_D1_DN</text>
<text x="44.4" y="51.9">CSI_D1_DP</text>
<text x="90.4" y="53.4">[16]</text>
<text x="98" y="53.4">USART0_TX</text>
<text x="238.4" y="53.4">SEL_DBG_UART</text>
<text x="262.1" y="53.4">[16]</text>
<text x="90.4" y="56.3">[16]</text>
<text x="90.4" y="59.1">[16]</text>
<text x="98" y="56.3">USART0_RX</text>
<text x="98" y="59.1">USART1_TX</text>
<text x="239" y="56.3">GPIO_22</text>
<text x="239" y="59.1">GPIO_23</text>
<text x="252.9" y="56.3">[16]</text>
<text x="252.9" y="59.1">[16]</text>
<text x="44.4" y="60.6">CSI_CLK0_DN</text>
<text x="44.4" y="63.5">CSI_CLK0_DP</text>
<text x="90.4" y="62.1">[16]</text>
<text x="90.4" y="64.9">[16]</text>
<text x="98" y="62.1">USART1_RX</text>
<text x="98" y="64.9">USART2_TX</text>
<text x="239" y="62.1">GPIO_24</text>
<text x="239" y="64.9">GPIO_25</text>
<text x="252.9" y="62.1">[16]</text>
<text x="252.9" y="64.9">[16]</text>
<text x="44.4" y="69.3">CSI_D0_DN</text>
<text x="90.4" y="67.9">[16]</text>
<text x="98" y="67.9">USART2_RX</text>
<text x="100" y="70.7">[16]</text>
<text x="107.5" y="70.7">INT9</text>
<text x="239" y="67.9">GPIO_26</text>
<text x="239" y="70.7">GPIO_27</text>
<text x="252.9" y="67.9">[16]</text>
<text x="252.9" y="70.7">[16]</text>
<text x="44.4" y="77.9">CAM_EN</text>
<text x="44.4" y="72.2">CSI_D0_DP</text>
<text x="93" y="73.6">[16]</text>
<text x="100.5" y="73.6">RTS_ARD</text>
<text x="239" y="73.6">GPIO_28</text>
<text x="239" y="76.5">GPIO_29</text>
<text x="252.9" y="73.6">[16]</text>
<text x="252.9" y="76.5">[16]</text>
<text x="239" y="79.4">GPIO_30</text>
<text x="239" y="82.3">GPIO_31</text>
<text x="252.9" y="79.4">[16]</text>
<text x="252.9" y="82.3">[16]</text>
<text x="42.9" y="89.5">CAM_RST</text>
<text x="98.8" y="85.2">I2C3_SCL</text>
<text x="98.8" y="88.1">I2C3_SDA</text>
<text x="114.2" y="85.2">[8,12]</text>
<text x="114.5" y="88.1">[8,12]</text>
<text x="239" y="85.2">GPIO_32</text>
<text x="239" y="88.1">GPIO_33</text>
<text x="252.9" y="85.2">[16]</text>
<text x="252.9" y="88.1">[16]</text>
<text x="239" y="91">GPIO_34</text>
<text x="239" y="93.9">GPIO_35</text>
<text x="252.9" y="91">[16]</text>
<text x="252.9" y="93.9">[16]</text>
<text x="239" y="96.8">GPIO_36</text>
<text x="239" y="99.7">GPIO_37</text>
<text x="252.9" y="96.8">[16]</text>
<text x="252.9" y="99.7">[16]</text>
<text x="118.2" y="104">CSI_CLK0_DN</text>
<text x="118.2" y="106.9">CSI_CLK0_DP</text>
<text x="239" y="102.6">GPIO_45</text>
<text x="239" y="105.5">GPIO_46</text>
<text x="252.9" y="102.6">[16]</text>
<text x="252.9" y="105.5">[16]</text>
<text x="118.2" y="112.7">CSI_D0_DN</text>
<text x="118.2" y="115.6">CSI_D0_DP</text>
<text x="118.2" y="121.4">CSI_D1_DN</text>
<text x="118.2" y="124.3">CSI_D1_DP</text>
</g>
<g font-size="2.6" fill="#004080">
<text x="155.3" y="18.9">CSI0_MCLK</text>
<text x="155.3" y="21.8">CSI0_PIXCLK</text>
<text x="198" y="18.9">DI0_DISP_CLK</text>
<text x="155.3" y="27.6">CSI0_VSYNC</text>
<text x="204.8" y="24.7">DI0_PIN2</text>
<text x="204.8" y="27.6">DI0_PIN3</text>
<text x="155.3" y="30.5">CSI0_DATA_EN</text>
<text x="203.4" y="33.4">DI0_PIN15</text>
<text x="204.8" y="30.5">DI0_PIN4</text>
<text x="155.3" y="36.3">CSI0_DAT4</text>
<text x="155.3" y="39.2">CSI0_DAT5</text>
<text x="200.4" y="39.2">DISP0_DAT0</text>
<text x="155.3" y="42.1">CSI0_DAT6</text>
<text x="155.3" y="45">CSI0_DAT7</text>
<text x="155.3" y="47.9">CSI0_DAT8</text>
<text x="200.4" y="42.1">DISP0_DAT1</text>
<text x="200.4" y="45">DISP0_DAT2</text>
<text x="200.4" y="47.9">DISP0_DAT3</text>
<text x="155.3" y="50.8">CSI0_DAT9</text>
<text x="155.3" y="53.7">CSI0_DAT10</text>
<text x="200.4" y="50.8">DISP0_DAT4</text>
<text x="200.4" y="53.7">DISP0_DAT5</text>
<text x="155.3" y="56.6">CSI0_DAT11</text>
<text x="155.3" y="59.5">CSI0_DAT12</text>
<text x="200.4" y="56.6">DISP0_DAT6</text>
<text x="200.4" y="59.5">DISP0_DAT7</text>
<text x="155.3" y="62.4">CSI0_DAT13</text>
<text x="155.3" y="65.2">CSI0_DAT14</text>
<text x="200.4" y="62.4">DISP0_DAT8</text>
<text x="200.4" y="65.2">DISP0_DAT9</text>
<text x="155.3" y="68.2">CSI0_DAT15</text>
<text x="155.3" y="71">CSI0_DAT16</text>
<text x="199" y="68.2">DISP0_DAT10</text>
<text x="199" y="71">DISP0_DAT11</text>
<text x="155.3" y="74">CSI0_DAT17</text>
<text x="155.3" y="76.8">CSI0_DAT18</text>
<text x="199" y="74">DISP0_DAT12</text>
<text x="199" y="76.8">DISP0_DAT13</text>
<text x="155.3" y="79.7">CSI0_DAT19</text>
<text x="199" y="79.7">DISP0_DAT14</text>
<text x="199" y="82.6">DISP0_DAT15</text>
<text x="199" y="85.5">DISP0_DAT16</text>
<text x="199" y="88.4">DISP0_DAT17</text>
<text x="199" y="91.3">DISP0_DAT18</text>
<text x="199" y="94.2">DISP0_DAT19</text>
<text x="199" y="97.1">DISP0_DAT20</text>
<text x="199" y="100">DISP0_DAT21</text>
<text x="155.3" y="105.8">CSI_CLK0_DN</text>
<text x="199" y="102.9">DISP0_DAT22</text>
<text x="199" y="105.8">DISP0_DAT23</text>
<text x="155.3" y="108.7">CSI_CLK0_DP</text>
<text x="155.3" y="114.5">CSI_D0_DN</text>
<text x="155.3" y="117.4">CSI_D0_DP</text>
<text x="201.6" y="117.4">DSI_CLK0M</text>
<text x="155.3" y="123.2">CSI_D1_DN</text>
<text x="202.1" y="120.3">DSI_CLK0P</text>
<text x="155.3" y="126.1">CSI_D1_DP</text>
<text x="155.3" y="131.9">CSI_D2_DN</text>
<text x="204.8" y="129">DSI_D0M</text>
<text x="205.2" y="131.9">DSI_D0P</text>
<text x="155.3" y="134.8">CSI_D2_DP</text>
<text x="155.3" y="140.5">CSI_D3_DN</text>
<text x="155.3" y="143.4">CSI_D3_DP</text>
<text x="204.8" y="140.5">DSI_D1M</text>
<text x="205.2" y="143.4">DSI_D1P</text>
<text x="155.3" y="155">CSI_REXT</text>
<text x="203.3" y="155">DSI_REXT</text>
</g>
<g font-size="2.6" fill="#00f">
<text x="179.4" y="43.8" transform="rotate(90 179.4 43.8)">NVCC_CSI</text>
<text x="193.7" y="71" transform="rotate(-90 193.7 71)">NVCC_LCD</text>
<text x="179.4" y="124.9" transform="rotate(90 179.4 124.9)">NVCC_MIPI</text>
<text x="193.7" y="147.7" transform="rotate(-90 193.7 147.7)">NVCC_MIPI</text>
</g>
<g font-size="2.1">
<text x="30.7" y="2.6">5</text>
<text x="85.7" y="2.6">4</text>
<text x="140.8" y="2.6">3</text>
<text x="195.7" y="2.6">2</text>
<text x="250.8" y="2.6">1</text>
<text x="1.1" y="30.5">D</text>
<text x="279.1" y="30.5">D</text>
<text x="1.1" y="81.2">C</text>
<text x="279.1" y="81.2">C</text>
<text x="1.1" y="131.8">B</text>
<text x="279.1" y="131.8">B</text>
<text x="1.1" y="182.5">A</text>
<text x="279.1" y="182.5">A</text>
<text x="30.7" y="208.2">5</text>
<text x="85.7" y="208.2">4</text>
<text x="140.8" y="208.2">3</text>
<text x="195.7" y="208.2">2</text>
<text x="250.8" y="208.2">1</text>
</g>
</svg>
